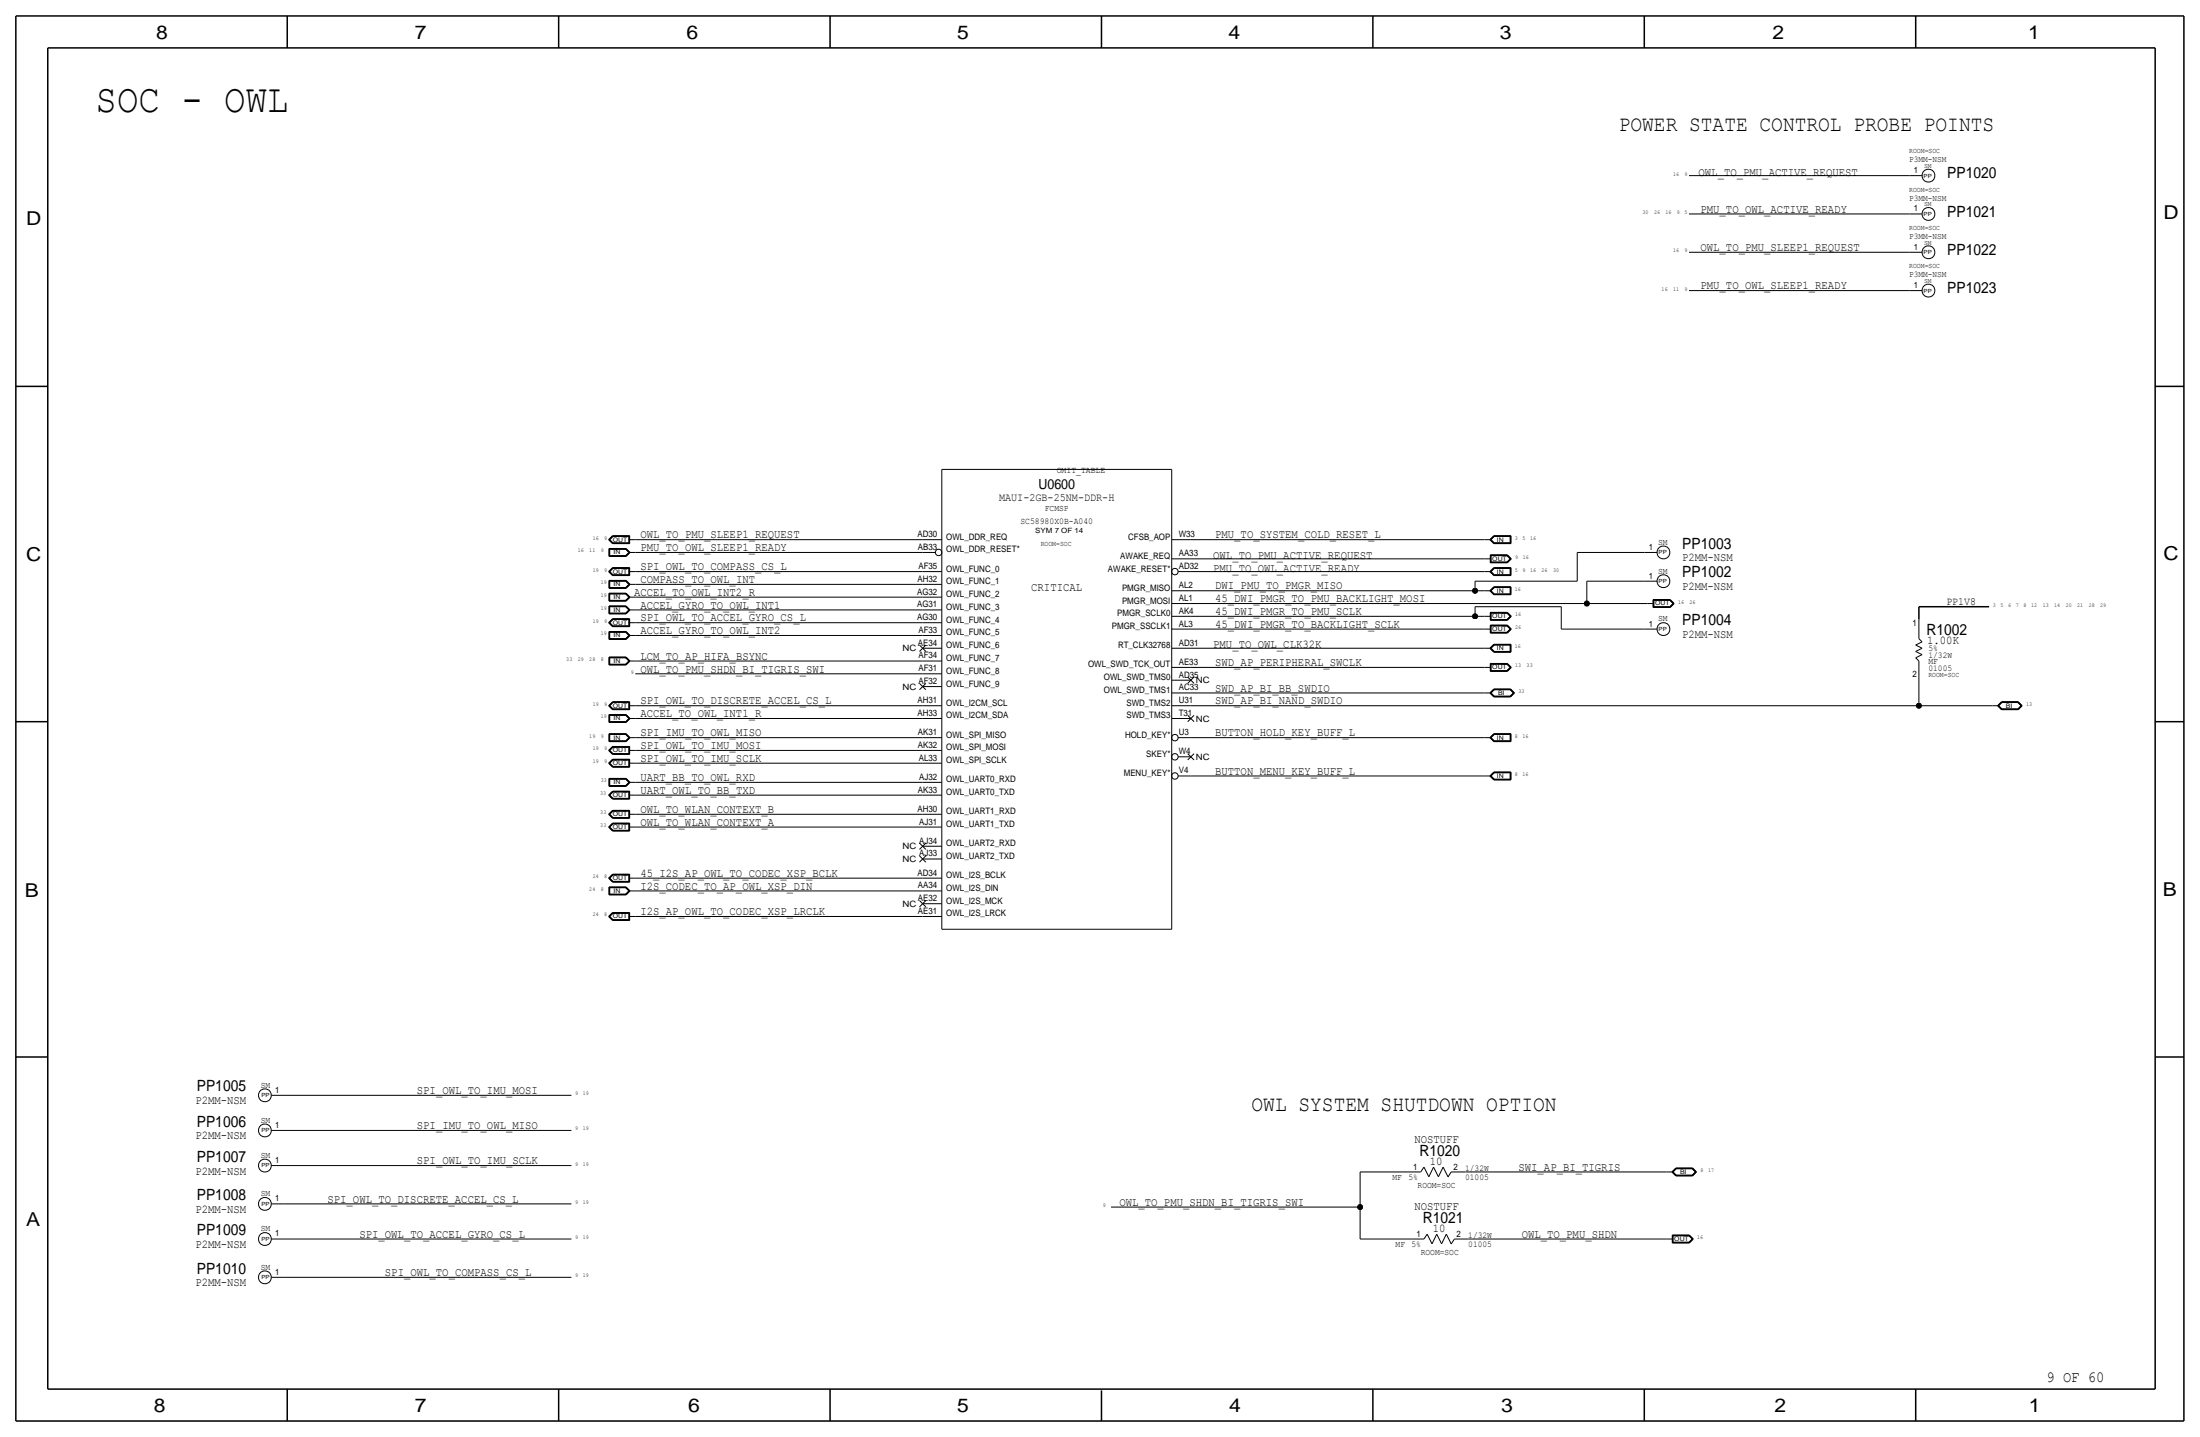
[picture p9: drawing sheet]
<svg xmlns="http://www.w3.org/2000/svg" width="875mm" height="572mm" viewBox="0 0 875 572" stroke-linecap="round" stroke-linejoin="round" font-family="sans-serif">
<g fill="none" stroke="#000" stroke-width=".4">
<path d="M671.8 69.9h87.6zM759.4 69.9h5.1zM671.8 85.1h87.6zM759.4 85.1h5.1zM671.8 100.3h87.6zM671.8 115.6h87.6zM759.4 100.3h5.1zM759.4 115.6h5.1zM374.6 186.7h91.4zM374.6 186.7v182.9zM466 186.7v182.9zM242.1 214.6l1.5-1.5z"/>
<path d="M242.1 214.6l1.5 1.6zM242.2 214.6l1.5-1.4zM242.2 218.1v3.2zM242.2 218.1h6.8zM242.2 214.6l1.5 1.5zM242.3 218.2v3zM242.3 218.2h6.7zM242.4 214.6l1.3-1.3zM242.4 214.6l1.3 1.4zM242.4 218.3h6.5zM242.4 218.3v2.8zM242.5 214.6l1.3-1.2z"/>
<path d="M242.5 218.4h6.4zM242.5 218.4v2.6zM242.5 214.6l1.3 1.3zM243.6 216.2h6.8zM243.6 213.1h6.8zM243.7 213.2h6.6zM243.7 216.1h6.6zM243.7 213.3h6.5zM243.7 216h6.5zM243.8 213.4h6.3zM243.8 215.9h6.3zM248.9 218.4l1.2 1.3z"/>
<path d="M248.9 218.3l1.4 1.4zM249 218.2l1.4 1.5zM249 218.1l1.6 1.6zM250.1 214.6h2.6zM250.1 219.7h2.6zM250.1 213.4v2.5zM250.2 213.3v2.7zM250.3 213.2v2.9zM250.4 213.1v3.1zM252.7 214.6h114.3zM252.7 219.7h114.3zM367 214.6h7.6z"/>
<path d="M367 219.7h5.1zM466 214.6h7.7zM473.7 214.6h116.8zM590.5 214.6h2.5zM592.6 214.6l1.6 1.6zM592.7 214.6l1.5-1.4zM592.7 214.6l1.5 1.5zM592.9 214.6l1.4-1.3zM592.9 214.6l1.4 1.4zM593 214.6l1.3 1.3zM593 214.6l1.3-1.2zM594.2 213.1h6.8z"/>
<path d="M594.2 213.1l-1.6 1.5zM594.2 216.2h6.8zM594.2 216.1h6.7zM594.2 213.2h6.7zM594.3 216h6.5zM594.3 213.3h6.5zM594.3 215.9h6.4zM594.3 213.4h6.4zM600.7 213.4v2.5zM600.8 213.3v2.7zM600.9 213.2v2.9zM601 213.1v3.1z"/>
<path d="M627.3 219.7h26.7zM627.3 219.7v11.4zM654 219.7h5.1zM242.1 227.3l1.5-1.5zM242.1 227.3l1.5 1.6zM242.2 230.8v3.2zM242.2 234h6.8zM242.2 227.3l1.5-1.4zM242.2 235.9v3.2zM242.2 239.1h6.8zM242.2 221.3h6.8zM242.2 230.8h6.8z"/>
<path d="M242.2 235.9h6.8zM242.2 227.3l1.5 1.5zM242.3 230.9v3zM242.3 233.9h6.7zM242.3 236v3zM242.3 239h6.7zM242.3 221.2h6.7zM242.3 230.9h6.7zM242.3 236h6.7zM242.4 227.3l1.3-1.3zM242.4 227.3l1.3 1.4zM242.4 231h6.5z"/>
<path d="M242.4 236.1h6.5zM242.4 231v2.8zM242.4 233.8h6.5zM242.4 236.1v2.8zM242.4 238.9h6.5zM242.4 221.1h6.5zM242.5 231.1h6.4zM242.5 231.1v2.6zM242.5 233.7h6.4zM242.5 227.3l1.3-1.2zM242.5 236.2h6.4zM242.5 236.2v2.6z"/>
<path d="M242.5 238.8h6.4zM242.5 221h6.4zM242.5 227.3l1.3 1.3zM243.6 228.9h6.8zM243.6 225.8h6.8zM243.7 225.9h6.6zM243.7 228.8h6.6zM243.7 226h6.5zM243.7 228.7h6.5zM243.8 226.1h6.3zM243.8 228.6h6.3zM248.9 233.7l1.2-1.3z"/>
<path d="M248.9 238.8l1.2-1.3zM248.9 221l1.2-1.3zM248.9 231.1l1.2 1.3zM248.9 236.2l1.2 1.3zM248.9 233.8l1.4-1.4zM248.9 238.9l1.4-1.4zM248.9 221.1l1.4-1.4zM248.9 231l1.4 1.4zM248.9 236.1l1.4 1.4zM249 230.9l1.4 1.5zM249 236l1.4 1.5zM249 233.9l1.4-1.5z"/>
<path d="M249 239l1.4-1.5zM249 221.2l1.4-1.5zM249 230.8l1.6 1.6zM249 235.9l1.6 1.6zM249 234l1.6-1.6zM249 239.1l1.6-1.6zM249 221.3l1.6-1.6zM250.1 232.4h2.6zM250.1 227.3h2.6zM250.1 237.5h2.6zM250.1 226.1v2.5zM250.2 226v2.7z"/>
<path d="M250.3 225.9v2.9zM250.4 225.8v3.1zM252.7 232.4h114.3zM252.7 227.3h114.3zM252.7 237.5h114.3zM367 227.3h7.6zM367 232.4h7.6zM367 237.5h7.6zM466 235h7.7zM466 222.3h7.7zM468.6 227.3h5.1zM473.7 227.3h116.8z"/>
<path d="M473.7 222.3h116.8zM473.7 235h113zM586.7 235h3.8zM586.7 231.1h40.6zM586.7 231.1v3.9zM590.5 222.3h2.5zM590.5 227.3h2.5zM590.5 235h2.5zM592.6 227.3l1.6 1.6zM592.6 234.9l1.6 1.6zM592.7 223.8h6.8zM592.7 220.7v3.1z"/>
<path d="M592.7 227.3l1.5-1.4zM592.7 235l1.5-1.5zM592.7 220.7h6.8zM592.7 227.3l1.5 1.5zM592.7 235l1.5 1.4zM592.8 220.8h6.7zM592.8 220.8v2.9zM592.8 223.7h6.7zM592.9 227.3l1.4-1.3zM592.9 235l1.4-1.4zM592.9 227.3l1.4 1.4zM592.9 235l1.4 1.3z"/>
<path d="M592.9 220.9h6.5zM592.9 220.9v2.7zM592.9 223.6h6.5zM593 227.3l1.3 1.3zM593 234.9l1.3 1.3zM593 221h6.4zM593 221v2.5zM593 223.5h6.4zM593 227.3l1.3-1.2zM593 235l1.3-1.3zM594.2 225.8h6.8zM594.2 233.4h6.8z"/>
<path d="M594.2 225.8l-1.6 1.5zM594.2 233.4l-1.6 1.6zM594.2 228.9h6.8zM594.2 236.5h6.8zM594.2 228.8h6.7zM594.2 236.4h6.7zM594.2 225.9h6.7zM594.2 233.5h6.7zM594.3 228.7h6.5zM594.3 236.3h6.5zM594.3 226h6.5zM594.3 233.6h6.5z"/>
<path d="M594.3 228.6h6.4zM594.3 236.2h6.4zM594.3 226.1h6.4zM594.3 233.7h6.4zM599.4 221l1.3 1.3zM599.4 223.5l1.3-1.3zM599.4 223.6l1.4-1.3zM599.4 220.9l1.4 1.4zM599.5 223.7l1.5-1.4zM599.5 220.8l1.5 1.5zM599.5 220.7l1.6 1.6zM600.7 226.1v2.5z"/>
<path d="M600.7 233.7v2.5zM600.8 226v2.7zM600.8 233.6v2.7zM600.9 225.9v2.9zM600.9 233.5v2.9zM601 225.8v3.1zM601 233.4v3.1zM601.1 222.2l-1.6 1.6zM631.1 231.1h22.9zM631.1 231.1v8.9zM654 231.1h5.1zM657.5 238.5v3.1z"/>
<path d="M657.5 238.5h6.8zM657.6 238.6h6.7zM657.6 238.6v2.9zM657.7 238.7h6.5zM657.7 238.7v2.7zM657.8 238.8h6.4zM657.8 238.8v2.5zM664.2 238.8l1.2 1.2zM664.2 238.7l1.4 1.3zM664.3 238.6l1.4 1.4zM664.3 238.5l1.6 1.5zM242.1 247.7l1.5-1.6z"/>
<path d="M242.1 247.6l1.5 1.6zM242.2 251.2v3.1zM242.2 254.3h6.8zM242.2 247.7l1.5-1.5zM242.2 241v3.1zM242.2 244.1h6.8zM242.2 251.2h6.8zM242.2 241h6.8zM242.2 247.7l1.5 1.4zM242.3 251.3v2.9zM242.3 254.2h6.7zM242.3 241.1v2.9z"/>
<path d="M242.3 244h6.7zM242.3 251.3h6.7zM242.3 241.1h6.7zM242.4 247.7l1.3-1.4zM242.4 247.7l1.3 1.3zM242.4 251.4h6.5zM242.4 241.2h6.5zM242.4 251.4v2.7zM242.4 254.1h6.5zM242.4 241.2v2.7zM242.4 243.9h6.5zM242.5 251.5h6.4z"/>
<path d="M242.5 251.5v2.5zM242.5 254h6.4zM242.5 247.7l1.3-1.3zM242.5 241.3h6.4zM242.5 241.3v2.5zM242.5 243.8h6.4zM242.5 247.6l1.3 1.3zM243.6 249.2h6.8zM243.6 246.1h6.8zM243.7 246.2h6.6zM243.7 249.1h6.6zM243.7 246.3h6.5z"/>
<path d="M243.7 249h6.5zM243.8 246.4h6.3zM243.8 248.9h6.3zM248.9 254l1.2-1.3zM248.9 243.8l1.2-1.2zM248.9 251.5l1.2 1.2zM248.9 241.3l1.2 1.3zM248.9 254.1l1.4-1.4zM248.9 243.9l1.4-1.3zM248.9 251.4l1.4 1.3zM248.9 241.2l1.4 1.4zM249 251.3l1.4 1.4z"/>
<path d="M249 241.1l1.4 1.5zM249 254.2l1.4-1.5zM249 244l1.4-1.4zM249 251.2l1.6 1.5zM249 241l1.6 1.6zM249 254.3l1.6-1.6zM249 244.1l1.6-1.5zM250.1 252.7h2.6zM250.1 247.7h2.6zM250.1 242.6h2.6zM250.1 246.4v2.5zM250.2 246.3v2.7z"/>
<path d="M250.3 246.2v2.9zM250.4 246.1v3.1zM252.7 252.7h114.3zM252.7 242.6h114.3zM252.7 247.7h114.3zM365.7 256.5l2.6 2.6zM367 257.8h7.6zM367 252.7h7.6zM367 247.7h7.6zM367 242.6h7.6zM368.3 256.5l-2.6 2.6zM466 257.8h7.7z"/>
<path d="M466 240h7.7zM466 250.2h7.7zM466 245.1h7.7zM473.7 250.2h116.8zM473.7 257.8h116.8zM473.7 245.1h113zM473.7 240h157.4zM586.7 245.1h3.8zM586.7 241.3h34.3zM586.7 241.3v3.8zM590.5 250.2h2.5zM590.5 245.1h2.5z"/>
<path d="M590.5 257.8h2.5zM592.6 257.8l1.6 1.6zM592.6 257.8l1.6-1.6zM592.7 251.8h6.8zM592.7 248.6v3.2zM592.7 246.7h6.8zM592.7 243.5v3.2zM592.7 257.8l1.5-1.5zM592.7 248.6h6.8zM592.7 243.5h6.8zM592.7 257.8l1.5 1.5zM592.8 248.7h6.7z"/>
<path d="M592.8 243.6h6.7zM592.8 248.7v3zM592.8 251.7h6.7zM592.8 243.6v3zM592.8 246.6h6.7zM592.9 257.8l1.4-1.4zM592.9 257.8l1.4 1.4zM592.9 248.8h6.5zM592.9 243.7h6.5zM592.9 248.8v2.8zM592.9 251.6h6.5zM592.9 243.7v2.8z"/>
<path d="M592.9 246.5h6.5zM593 257.8l1.3 1.3zM593 248.9h6.4zM593 248.9v2.6zM593 251.5h6.4zM593 243.8h6.4zM593 243.8v2.6zM593 246.4h6.4zM593 257.8l1.3-1.3zM594.2 256.2h6.8zM594.2 259.4h6.8zM594.2 259.3h6.7z"/>
<path d="M594.2 256.3h6.7zM594.3 259.2h6.5zM594.3 256.4h6.5zM594.3 259.1h6.4zM594.3 256.5h6.4zM599.4 248.9l1.3 1.3zM599.4 243.8l1.3 1.3zM599.4 251.5l1.3-1.3zM599.4 246.4l1.3-1.3zM599.4 246.5l1.4-1.4zM599.4 248.8l1.4 1.4zM599.4 243.7l1.4 1.4z"/>
<path d="M599.5 251.7l1.5-1.5zM599.5 246.6l1.5-1.5zM599.5 248.7l1.5 1.5zM599.5 243.6l1.5 1.5zM599.5 248.6l1.6 1.6zM599.5 243.5l1.6 1.6zM599.5 251.8l1.6-1.6zM599.5 246.7l1.6-1.6zM600.7 256.5v2.6zM600.8 256.4v2.8zM600.8 250.2l-1.4 1.4zM600.9 256.3v3z"/>
<path d="M601 256.2v3.2zM621 250.2h33zM621 241.3v8.9zM631.1 240h24.2zM654 250.2h5.1zM655.3 240h2.5zM657.5 241.6h6.8zM657.6 241.5h6.7zM657.7 241.4h6.5zM657.8 241.3h6.4zM664.2 241.3l1.2-1.3zM664.2 241.4l1.4-1.4z"/>
<path d="M664.3 241.5l1.4-1.5zM665.9 240l-1.6 1.6zM762 256.5l2.5-1.2zM762 259.1l2.5-1.3zM762 259.1l2.5 1.3zM762 256.5l2.5 1.3zM763.2 246.4v7.6zM763.2 254l1.3 1.3zM242.2 261.3v3.2zM242.2 264.5h6.8zM242.2 261.3h6.8zM242.3 261.4v3z"/>
<path d="M242.3 264.4h6.7zM242.3 261.4h6.7zM242.4 261.5h6.5zM242.4 261.5v2.8zM242.4 264.3h6.5zM242.5 261.6h6.4zM242.5 261.6v2.6zM242.5 264.2h6.4zM243.6 279.1h6.8zM243.7 279.2h6.6zM243.7 279.3l-1.3 1.4zM243.7 279.3h6.5z"/>
<path d="M243.8 279.4h6.3zM248.9 264.2l1.2-1.3zM248.9 261.6l1.2 1.3zM248.9 261.5l1.4 1.4zM249 261.4l1.4 1.5zM249 261.3l1.6 1.6zM249 264.5l1.6-1.6zM250.1 262.9h2.6zM250.1 279.4v2.5zM250.2 279.3v2.7zM250.3 262.9l-1.4 1.4zM250.3 279.2v2.9z"/>
<path d="M250.4 279.1v3.1zM250.4 262.9l-1.4 1.5zM252.7 268h114.3zM252.7 262.9h114.3zM365.7 271.8l2.6 2.5zM367 262.9h7.6zM367 268h7.6zM367 273.1h7.6zM368.3 271.8l-2.6 2.5zM466 265.4h7.7zM466 270.5h7.7zM466 275.6h7.7z"/>
<path d="M472.4 269.2l2.5 2.6zM473.7 275.6h116.8zM473.7 265.4h116.8zM474.9 269.2l-2.5 2.6zM590.5 265.4h2.5zM590.5 275.6h2.5zM592.6 275.6l1.6 1.6zM592.7 267h6.8zM592.7 263.9v3.1zM592.7 275.6l1.5-1.5zM592.7 263.9h6.8zM592.7 275.6l1.5 1.5z"/>
<path d="M592.8 264h6.7zM592.8 264v2.9zM592.8 266.9h6.7zM592.9 275.6l1.4 1.4zM592.9 264.1h6.5zM592.9 264.1v2.7zM592.9 266.8h6.5zM593 275.6l1.3 1.3zM593 264.2h6.4zM593 264.2v2.5zM593 266.7h6.4zM593 275.6l1.3-1.3z"/>
<path d="M594.2 277.2h6.6zM594.2 274l-1.6 1.6zM594.2 274h6.6zM594.2 274.1h6.6zM594.2 277.1h6.6zM594.3 274.2l-1.4 1.4zM594.3 277h6.4zM594.3 274.2h6.4zM594.3 274.3h6.4zM594.3 276.9h6.4zM599.4 264.2l1.3 1.2zM599.4 266.7l1.3-1.3z"/>
<path d="M599.4 264.1l1.4 1.3zM599.5 266.9l1.5-1.5zM599.5 264l1.5 1.4zM599.5 263.9l1.6 1.5zM600.7 274.3l1.2 1.3zM600.7 276.9l1.2-1.3zM600.7 274.2l1.4 1.4zM600.8 277.1l1.4-1.5zM600.8 274.1l1.4 1.5zM600.8 274l1.6 1.6zM600.8 265.4l-1.4 1.4zM600.8 277.2l1.6-1.6z"/>
<path d="M601.1 265.4l-1.6 1.6zM602.1 275.6l-1.4 1.4zM762 261.6l2.5-1.2zM762 261.6l1.2 1.3zM763.2 269.2v11.5zM763.2 262.9v6.3zM796.1 279.1h6.6zM796.1 279.2h6.6zM796.2 279.3h6.4zM796.2 279.4h6.4zM802.6 279.4l1.3 1.3zM802.6 279.3l1.4 1.4z"/>
<path d="M802.7 279.2l1.5 1.5zM802.7 279.1l1.6 1.6zM242.1 298.5l1.5-1.6zM242.1 280.7l1.5-1.6zM242.1 298.4l1.5 1.6zM242.1 280.7l1.5 1.5zM242.2 291.8v3.1zM242.2 294.9h6.8zM242.2 284.2v3.1zM242.2 287.3h6.8zM242.2 280.7l1.5-1.5zM242.2 291.8h6.8z"/>
<path d="M242.2 284.2h6.8zM242.2 298.5l1.5 1.4zM242.2 280.7l1.5 1.4zM242.3 291.9v2.9zM242.3 294.8h6.7zM242.3 284.3v2.9zM242.3 287.2h6.7zM242.3 291.9h6.7zM242.3 284.3h6.7zM242.4 298.5l1.3-1.4zM242.4 298.5l1.3 1.3zM242.4 280.7l1.3 1.3z"/>
<path d="M242.4 292h6.5zM242.4 284.4h6.5zM242.4 292v2.7zM242.4 294.7h6.5zM242.4 284.4v2.7zM242.4 287.1h6.5zM242.5 298.5l1.3-1.3zM242.5 292.1h6.4zM242.5 292.1v2.5zM242.5 294.6h6.4zM242.5 284.5h6.4zM242.5 284.5v2.5z"/>
<path d="M242.5 287h6.4zM242.5 280.7l1.3-1.3zM242.5 298.4l1.3 1.3zM242.5 280.7l1.3 1.2zM243.6 282.2h6.8zM243.6 296.9h6.8zM243.7 297l-1.5 1.5zM243.7 297h6.6zM243.7 299.9h6.6zM243.7 282.1h6.6zM243.7 297.1h6.5zM243.7 299.8h6.5z"/>
<path d="M243.7 282h6.5zM243.8 297.2h6.3zM243.8 299.7h6.3zM243.8 281.9h6.3zM248.9 294.6l1.2-1.2zM248.9 287l1.2-1.3zM248.9 292.1l1.2 1.3zM248.9 284.5l1.2 1.3zM248.9 294.7l1.4-1.3zM248.9 287.1l1.4-1.3zM248.9 292l1.4 1.4zM248.9 284.4l1.4 1.4z"/>
<path d="M249 291.9l1.4 1.5zM249 284.3l1.4 1.5zM249 294.8l1.4-1.4zM249 287.2l1.4-1.4zM249 291.8l1.6 1.6zM249 284.2l1.6 1.6zM249 294.9l1.6-1.5zM249 287.3l1.6-1.6zM250.1 298.5h2.6zM250.1 293.4h2.6zM250.1 285.8h2.6zM250.1 280.7h2.6z"/>
<path d="M250.1 297.2v2.5zM250.2 297.1v2.7zM250.3 297v2.9zM250.4 296.9v3.1zM252.7 293.4h114.3zM252.7 298.5h114.3zM252.7 285.8h114.3zM252.7 280.7h114.3zM367 280.7h7.6zM367 285.8h7.6zM367 293.4h7.6zM367 298.5h7.6z"/>
<path d="M466 285.8h7.7zM466 280.7h7.7zM468.6 293.4h5.1zM472.4 299.7l2.5 2.6zM472.4 284.5l2.5 2.5zM473.7 293.4h116.8zM473.7 280.7h289.5zM474.9 299.7l-2.5 2.6zM474.9 284.5l-2.5 2.5zM590.5 293.4h2.5zM592.6 293.4l1.6 1.5zM592.7 293.4l1.5-1.5z"/>
<path d="M592.7 293.4l1.5 1.4zM592.9 293.4l1.4 1.3zM593 293.4l1.3 1.2zM593 293.4l1.3-1.3zM594.2 291.8h6.8zM594.2 291.8l-1.6 1.6zM594.2 294.9h6.8zM594.2 294.8h6.7zM594.2 291.9h6.7zM594.3 294.7h6.5zM594.3 292l-1.4 1.4zM594.3 292h6.5z"/>
<path d="M594.3 294.6h6.4zM594.3 292.1h6.4zM600.7 292.1v2.5zM600.8 292v2.7zM600.9 291.9v2.9zM601 291.8v3.1zM763.2 280.7h29.2zM792.4 280.7h2.6zM794.5 280.7l1.6 1.5zM794.5 280.7l1.6-1.6zM794.7 280.7l1.4-1.5zM794.7 280.7l1.4 1.4z"/>
<path d="M794.8 280.7l1.4-1.4zM794.8 280.7l1.4 1.3zM795 280.7l1.2-1.3zM795 280.7l1.2 1.2zM796.1 282.2h6.6zM796.1 282.1h6.6zM796.2 282h6.4zM796.2 281.9h6.4zM802.6 281.9l1.3-1.2zM802.6 282l1.4-1.3zM802.7 282.1l1.5-1.4zM804.3 280.7l-1.6 1.5z"/>
<path d="M242.1 316.2l1.5-1.5zM242.1 303.5l1.5-1.5zM242.1 316.2l1.5 1.6zM242.1 303.5l1.5 1.6zM242.2 316.2l1.5-1.4zM242.2 309.6v3.1zM242.2 312.7h6.8zM242.2 303.5l1.5-1.4zM242.2 309.6h6.8zM242.2 316.2l1.5 1.5zM242.2 303.5l1.5 1.5zM242.3 309.7v2.9z"/>
<path d="M242.3 312.6h6.7zM242.3 309.7h6.7zM242.4 316.2l1.3-1.3zM242.4 303.5l1.3-1.3zM242.4 316.2l1.3 1.4zM242.4 303.5l1.3 1.4zM242.4 309.8h6.5zM242.4 309.8v2.7zM242.4 312.5h6.5zM242.5 316.2l1.3-1.2zM242.5 309.9h6.4zM242.5 309.9v2.5z"/>
<path d="M242.5 312.4h6.4zM242.5 303.5l1.3-1.2zM242.5 316.2l1.3 1.3zM242.5 303.5l1.3 1.3zM243.6 317.8h6.8zM243.6 305.1h6.8zM243.6 300h6.8zM243.6 314.7h6.8zM243.6 302h6.8zM243.7 314.8h6.6zM243.7 302.1h6.6zM243.7 317.7h6.6z"/>
<path d="M243.7 305h6.6zM243.7 314.9h6.5zM243.7 302.2h6.5zM243.7 317.6h6.5zM243.7 304.9h6.5zM243.8 315h6.3zM243.8 317.5h6.3zM243.8 302.3h6.3zM243.8 304.8h6.3zM248.9 312.4l1.2-1.3zM248.9 309.9l1.2 1.3zM248.9 312.5l1.4-1.3z"/>
<path d="M248.9 309.8l1.4 1.4zM249 309.7l1.4 1.5zM249 312.6l1.4-1.4zM249 309.6l1.6 1.6zM249 312.7l1.6-1.6zM250.1 316.2h2.6zM250.1 311.2h2.6zM250.1 303.5h2.6zM250.1 315v2.5zM250.1 302.3v2.5zM250.2 314.9v2.7zM250.2 302.2v2.7z"/>
<path d="M250.3 314.8v2.9zM250.3 302.1v2.9zM250.4 314.7v3.1zM250.4 302v3.1zM252.7 303.5h114.3zM252.7 316.2h114.3zM252.7 311.2h114.3zM367 303.5h7.6zM367 311.2h7.6zM367 316.2h7.6zM468.6 308.6h5.1zM468.6 301h5.1z"/>
<path d="M473.7 308.6h116.8zM590.5 308.6h2.5zM592.6 308.6l1.6 1.6zM592.6 308.6l1.6-1.6zM592.7 308.6l1.5-1.5zM592.7 308.6l1.5 1.5zM592.9 308.6l1.4-1.4zM592.9 308.6l1.4 1.4zM593 308.6l1.3 1.3zM593 308.6l1.3-1.3zM594.2 307h6.8zM594.2 310.2h6.8z"/>
<path d="M594.2 310.1h6.7zM594.2 307.1h6.7zM594.3 310h6.5zM594.3 307.2h6.5zM594.3 309.9h6.4zM594.3 307.3h6.4zM600.7 307.3v2.6zM600.8 307.2v2.8zM600.9 307.1v3zM601 307v3.2zM242.1 323.9l1.5-1.6zM242.1 328.9l1.5-1.5z"/>
<path d="M242.1 323.8l1.5 1.6zM242.1 328.9l1.5 1.6zM242.2 323.9l1.5-1.5zM242.2 328.9l1.5-1.4zM242.2 323.9l1.5 1.4zM242.2 328.9l1.5 1.5zM242.4 323.9l1.3-1.4zM242.4 323.9l1.3 1.3zM242.4 328.9l1.3 1.4zM242.5 323.9l1.3-1.3zM242.5 328.9l1.3-1.2zM242.5 323.8l1.3 1.3z"/>
<path d="M242.5 328.9l1.3 1.3zM243.6 325.4h6.8zM243.6 330.5h6.8zM243.6 322.3h6.8zM243.6 327.4h6.8zM243.7 322.4h6.6zM243.7 327.5h6.6zM243.7 325.3h6.6zM243.7 330.4h6.6zM243.7 327.6l-1.3 1.3zM243.7 322.5h6.5zM243.7 327.6h6.5z"/>
<path d="M243.7 325.2h6.5zM243.7 330.3h6.5zM243.8 322.6h6.3zM243.8 325.1h6.3zM243.8 327.7h6.3zM243.8 330.2h6.3zM250.1 323.9h2.6zM250.1 328.9h2.6zM250.1 322.6v2.5zM250.1 327.7v2.5zM250.2 322.5v2.7zM250.2 327.6v2.7z"/>
<path d="M250.3 322.4v2.9zM250.3 327.5v2.9zM250.4 322.3v3.1zM250.4 327.4v3.1zM252.7 323.9h114.3zM252.7 328.9h114.3zM365.7 335.3l2.6 2.5zM367 323.9h7.6zM367 328.9h7.6zM367 336.6h7.6zM368.3 335.3l-2.6 2.5zM242.1 349.2l1.5-1.5z"/>
<path d="M242.1 349.2l1.5 1.6zM242.2 352.8v3.1zM242.2 355.9h6.8zM242.2 352.8h6.8zM242.2 349.3l1.5 1.4zM242.3 352.9v2.9zM242.3 355.8h6.7zM242.3 352.9h6.7zM242.4 349.2l1.3-1.3zM242.4 349.3l1.3 1.3zM242.4 353h6.5zM242.4 353v2.7z"/>
<path d="M242.4 355.7h6.5zM242.5 353.1h6.4zM242.5 353.1v2.5zM242.5 355.6h6.4zM242.5 349.2l1.3-1.2zM242.5 349.2l1.3 1.3zM243.6 350.8h6.8zM243.6 347.7h6.8zM243.7 347.8l-1.5 1.4zM243.7 347.8h6.6zM243.7 350.7h6.6zM243.7 347.9h6.5z"/>
<path d="M243.7 350.6h6.5zM243.8 348h6.3zM243.8 350.5h6.3zM248.9 355.6l1.2-1.3zM248.9 353.1l1.2 1.2zM248.9 355.7l1.4-1.4zM248.9 353l1.4 1.3zM249 352.9l1.4 1.4zM249 355.8l1.4-1.5zM249 352.8l1.6 1.5zM249 355.9l1.6-1.6zM250.1 354.3h2.6z"/>
<path d="M250.1 349.2h2.6zM250.1 348v2.5zM250.2 347.9v2.7zM250.3 347.8v2.9zM250.4 347.7v3.1zM252.7 354.3h114.3zM252.7 349.2h114.3zM365.7 358.1l2.6 2.6zM365.7 340.4l2.6 2.5zM367 349.2h7.6zM367 354.3h7.6zM367 359.4h7.6z"/>
<path d="M367 341.6h7.6zM368.3 358.1l-2.6 2.6zM368.3 340.4l-2.6 2.5zM242.1 364.5l1.5-1.6zM242.1 364.5l1.5 1.6zM242.2 364.5l1.5-1.5zM242.2 364.5l1.5 1.5zM242.4 364.5l1.3-1.4zM242.4 364.5l1.3 1.4zM242.5 364.5l1.3-1.3zM242.5 364.5l1.3 1.3zM243.6 366.1h6.8z"/>
<path d="M243.6 362.9h6.8zM243.7 363h6.6zM243.7 366h6.6zM243.7 363.1h6.5zM243.7 365.9h6.5zM243.8 363.2h6.3zM243.8 365.8h6.3zM250.1 364.5h2.6zM250.1 363.2v2.6zM250.2 363.1v2.8zM250.3 363v3zM250.4 362.9v3.2z"/>
<path d="M252.7 364.5h114.3zM367 364.5h7.6zM374.6 369.6h91.4zM107.9 435.6h5.1zM113 435.6h114.3zM107.9 449.6h5.1zM113 449.6h114.3zM107.9 478.8h5.1zM107.9 463.6h5.1zM113 478.8h114.3zM113 463.6h114.3zM541 466.1h19z"/>
<path d="M541 466.1v14zM560 466.1h5.1zM566.4 464.2l1.9 3.8zM566.4 464.2l-1.3 1.9zM570.2 464.2l-1.9 3.8zM570.2 464.2l1.9 3.8zM574 464.2l-1.9 3.8zM574 464.2l1.9 3.8zM577.2 466.1h5.7zM577.2 466.1l-1.3 2zM582.9 466.1h80zM662.9 466.1h2.5z"/>
<path d="M665 466.1l1.5 1.6zM665 466.1l1.5-1.6zM665.1 466.1l1.5-1.5zM665.1 466.1l1.5 1.5zM665.3 466.1l1.3-1.4zM665.3 466.1l1.3 1.4zM665.4 466.1l1.3 1.3zM665.4 466.1l1.3-1.3zM666.5 467.7h6.7zM666.5 464.5h6.7zM666.6 464.6h6.5zM666.6 467.6h6.6z"/>
<path d="M666.6 467.5h6.5zM666.6 464.7h6.5zM666.7 467.4h6.4zM666.7 464.8h6.4zM673.1 464.8l1.2 1.3zM673.1 467.4l1.2-1.3zM673.1 467.5l1.4-1.4zM673.1 464.7l1.4 1.4zM673.1 467.6l1.5-1.5zM673.2 464.6l1.4 1.5zM673.2 464.5l1.6 1.6zM673.2 467.7l1.6-1.6z"/>
<path d="M107.9 492.8h5.1zM113 492.8h114.3zM441.9 480.1h99.1zM541 480.1v12.7zM541 492.8h20.3zM561.3 492.8h5.1zM567.6 490.8l-1.2 2zM567.6 490.8l2 3.9zM571.4 490.8l-1.8 3.9zM571.5 490.8l1.9 3.9zM575.3 490.8l-1.9 3.9zM575.3 490.8l1.9 3.9z"/>
<path d="M578.5 492.8h5.6zM578.5 492.8l-1.3 2zM584.2 492.8h78.7zM662.9 492.8h2.5zM665.1 494.3h6.8zM665.1 491.2v3.1zM665.1 491.2h6.8zM665.2 491.3h6.7zM665.2 491.3v2.9zM665.2 494.2h6.7zM665.3 491.4h6.5zM665.3 491.4v2.7z"/>
<path d="M665.3 494.1h6.5zM665.4 491.5h6.4zM665.4 491.5v2.5zM665.4 494h6.4zM671.8 491.5l1.3 1.3zM671.8 494l1.3-1.2zM671.8 494.1l1.4-1.3zM671.8 491.4l1.4 1.4zM671.9 494.2l1.5-1.4zM671.9 491.3l1.5 1.5zM671.9 491.2l1.6 1.6zM671.9 494.3l1.6-1.5z"/>
<path d="M107.9 508h5.1zM113 508h114.3z"/>
<circle cx="767" cy="69.9" r="2.56"/>
<circle cx="767" cy="85.1" r="2.56"/>
<circle cx="767" cy="100.4" r="2.56"/>
<circle cx="767" cy="115.6" r="2.56"/>
<circle cx="373.3" cy="219.7" r="1.28"/>
<circle cx="661.6" cy="219.7" r="2.56"/>
<circle cx="467.3" cy="227.3" r="1.28"/>
<circle cx="661.6" cy="231.2" r="2.56"/>
<circle cx="661.6" cy="250.2" r="2.56"/>
<circle cx="467.3" cy="293.4" r="1.28"/>
<circle cx="467.3" cy="301" r="1.28"/>
<circle cx="467.3" cy="308.6" r="1.28"/>
<circle cx="105.3" cy="435.6" r="2.56"/>
<circle cx="105.3" cy="449.6" r="2.56"/>
<circle cx="105.3" cy="463.6" r="2.56"/>
<circle cx="105.3" cy="478.8" r="2.56"/>
<circle cx="105.3" cy="492.8" r="2.56"/>
<circle cx="105.3" cy="508" r="2.56"/>
</g>
<g fill="none" stroke="#000" stroke-width=".6" stroke-linecap="butt">
<path d="M6.3 6.4v558.7zM6.3 6.4h862.3zM19 19.1v533.4zM19 19.1h838.2zM114.2 6.4v12.7zM222.2 6.4v12.7zM330.1 6.4v12.7zM438.1 6.4v12.7zM546.1 6.4v12.7zM654 6.4v12.7zM762 6.4v12.7zM857.2 19.1v533.4z"/>
<path d="M868.6 6.4v558.7zM6.3 153.7h12.7zM857.2 153.7h11.4zM763.2 241.3h28zM763.2 241.3v5.1zM6.3 287h12.7zM857.2 287h11.4zM6.3 420.4h12.7zM857.2 420.4h11.4zM19 552.5h838.2zM114.2 552.4v12.7zM222.2 552.5v12.7z"/>
<path d="M330.1 552.5v12.7zM438.1 553v12.1zM546.1 552.5v12.7zM654 552.5v12.7zM762 552.5v12.7zM6.3 565.1h862.3z"/>
</g>
<g fill="#000" stroke="#000" stroke-width=".4">
<circle cx="586.7" cy="234.9" r="1.02"/>
<circle cx="586.7" cy="245.1" r="1.02"/>
<circle cx="631.1" cy="240" r="1.02"/>
<circle cx="763.2" cy="280.7" r="1.02"/>
<circle cx="541" cy="480.1" r="1.02"/>
</g>
<text font-size="15.9" x="38" y="44.5">SOC - OWL</text>
<g font-size="8.7">
<text x="643.8" y="52.1">POWER STATE CONTROL PROBE POINTS</text>
<text x="497.8" y="442">OWL SYSTEM SHUTDOWN OPTION</text>
</g>
<g font-size="7.6">
<text x="62.2" y="15.5">8</text>
<text x="165" y="15.5">7</text>
<text x="273" y="15.5">6</text>
<text x="380.7" y="15.5">5</text>
<text x="488.6" y="15.5">4</text>
<text x="596.6" y="15.5">3</text>
<text x="705.1" y="15.5">2</text>
<text x="806.7" y="15.5">1</text>
<text x="10.4" y="89.4">D</text>
<text x="860.5" y="87.1">D</text>
<text x="10.4" y="223.3">C</text>
<text x="860.5" y="222.8">C</text>
<text x="9.8" y="356.6">B</text>
<text x="860.2" y="356.4">B</text>
<text x="10.4" y="487.4">A</text>
<text x="61.2" y="561.6">8</text>
<text x="165" y="561.6">7</text>
<text x="273.8" y="561.6">6</text>
<text x="380.7" y="561.6">5</text>
<text x="488.9" y="561.6">4</text>
<text x="597.1" y="561.6">3</text>
<text x="705.8" y="561.6">2</text>
<text x="806.9" y="561.6">1</text>
</g>
<g font-size="6.2">
<text x="774.5" y="70.9">PP1020</text>
<text x="774.5" y="86.1">PP1021</text>
<text x="774.5" y="101.3">PP1022</text>
<text x="774.5" y="116.6">PP1023</text>
<text x="669.1" y="218.2">PP1003</text>
<text x="669.1" y="229.6">PP1002</text>
<text x="669.1" y="248.7">PP1004</text>
<text x="766.3" y="252.5">R1002</text>
<text x="78.3" y="434.1">PP1005</text>
<text x="78.3" y="448.1">PP1006</text>
<text x="564.6" y="459.7">R1020</text>
<text x="78.3" y="462">PP1007</text>
<text x="78.3" y="477.3">PP1008</text>
<text x="78.3" y="491.2">PP1009</text>
<text x="565.9" y="486.4">R1021</text>
<text x="78.3" y="506.5">PP1010</text>
<text x="814" y="549.7">9 OF 60</text>
</g>
<text font-size="5.6" x="413" y="194.3">U0600</text>
<g font-size="4.7">
<text x="675.6" y="69.9">OWL_TO_PMU_ACTIVE_REQUEST</text>
<text x="676.4" y="84.6">PMU_TO_OWL_ACTIVE_READY</text>
<text x="676.4" y="99.8">OWL_TO_PMU_SLEEP1_REQUEST</text>
<text x="676.4" y="115.1">PMU_TO_OWL_SLEEP1_READY</text>
<text x="254.7" y="214.1">OWL_TO_PMU_SLEEP1_REQUEST</text>
<text x="483.3" y="214.1">PMU_TO_SYSTEM_COLD_RESET_L</text>
<text x="254.7" y="219.2">PMU_TO_OWL_SLEEP1_READY</text>
<text x="254.7" y="226.8">SPI_OWL_TO_COMPASS_CS_L</text>
<text x="482.5" y="222.3">OWL_TO_PMU_ACTIVE_REQUEST</text>
<text x="482.5" y="227.3">PMU_TO_OWL_ACTIVE_READY</text>
<text x="669" y="223.3">P2MM-NSM</text>
<text x="254.7" y="231.9">COMPASS_TO_OWL_INT</text>
<text x="252.2" y="237">ACCEL_TO_OWL_INT2_R</text>
<text x="410.2" y="234.9">CRITICAL</text>
<text x="483.3" y="239.5">45_DWI_PMGR_TO_PMU_BACKLIGHT_MOSI</text>
<text x="483.3" y="234.4">DWI_PMU_TO_PMGR_MISO</text>
<text x="669" y="234.7">P2MM-NSM</text>
<text x="254.7" y="242.1">ACCEL_GYRO_TO_OWL_INT1</text>
<text x="483.3" y="244.6">45_DWI_PMGR_TO_PMU_SCLK</text>
<text x="254.7" y="247.1">SPI_OWL_TO_ACCEL_GYRO_CS_L</text>
<text x="483.3" y="249.7">45_DWI_PMGR_TO_BACKLIGHT_SCLK</text>
<text x="254.7" y="252.2">ACCEL_GYRO_TO_OWL_INT2</text>
<text x="482.5" y="257.8">PMU_TO_OWL_CLK32K</text>
<text x="669" y="253.7">P2MM-NSM</text>
<text x="766.5" y="256.3">1.00K</text>
<text x="254.7" y="262.4">LCM_TO_AP_HIFA_BSYNC</text>
<text x="254.7" y="267.5">OWL_TO_PMU_SHDN_BI_TIGRIS_SWI</text>
<text x="483.3" y="264.9">SWD_AP_PERIPHERAL_SWCLK</text>
<text x="483.3" y="275.1">SWD_AP_BI_BB_SWDIO</text>
<text x="254.7" y="280.2">SPI_OWL_TO_DISCRETE_ACCEL_CS_L</text>
<text x="483.3" y="280.2">SWD_AP_BI_NAND_SWDIO</text>
<text x="254.7" y="285.2">ACCEL_TO_OWL_INT1_R</text>
<text x="254.7" y="292.9">SPI_IMU_TO_OWL_MISO</text>
<text x="483.3" y="292.9">BUTTON_HOLD_KEY_BUFF_L</text>
<text x="254.7" y="297.9">SPI_OWL_TO_IMU_MOSI</text>
<text x="254.7" y="303">SPI_OWL_TO_IMU_SCLK</text>
<text x="254.7" y="310.6">UART_BB_TO_OWL_RXD</text>
<text x="483.3" y="308.1">BUTTON_MENU_KEY_BUFF_L</text>
<text x="254.7" y="315.7">UART_OWL_TO_BB_TXD</text>
<text x="254.7" y="323.3">OWL_TO_WLAN_CONTEXT_B</text>
<text x="254.7" y="328.4">OWL_TO_WLAN_CONTEXT_A</text>
<text x="254.7" y="348.7">45_I2S_AP_OWL_TO_CODEC_XSP_BCLK</text>
<text x="254.7" y="353.8">I2S_CODEC_TO_AP_OWL_XSP_DIN</text>
<text x="254.7" y="364">I2S_AP_OWL_TO_CODEC_XSP_LRCLK</text>
<text x="165.8" y="435.1">SPI_OWL_TO_IMU_MOSI</text>
<text x="77.7" y="439.2">P2MM-NSM</text>
<text x="165.8" y="449.1">SPI_IMU_TO_OWL_MISO</text>
<text x="77.7" y="453.1">P2MM-NSM</text>
<text x="562.6" y="454.7">NOSTUFF</text>
<text x="77.7" y="467.1">P2MM-NSM</text>
<text x="165.8" y="463">SPI_OWL_TO_IMU_SCLK</text>
<text x="568.7" y="463.3">10</text>
<text x="604" y="465.6">SWI_AP_BI_TIGRIS</text>
<text x="130.3" y="478.3">SPI_OWL_TO_DISCRETE_ACCEL_CS_L</text>
<text x="445.2" y="479.6">OWL_TO_PMU_SHDN_BI_TIGRIS_SWI</text>
<text x="77.7" y="482.3">P2MM-NSM</text>
<text x="562.6" y="481.3">NOSTUFF</text>
<text x="569.9" y="490">10</text>
<text x="77.7" y="496.3">P2MM-NSM</text>
<text x="143" y="492.3">SPI_OWL_TO_ACCEL_GYRO_CS_L</text>
<text x="605.2" y="492.3">OWL_TO_PMU_SHDN</text>
<text x="153.1" y="507.5">SPI_OWL_TO_COMPASS_CS_L</text>
<text x="77.7" y="511.6">P2MM-NSM</text>
</g>
<text font-size="4.5" x="397.4" y="199.4">MAUI-2GB-25NM-DDR-H</text>
<text font-size="4.4" x="774.1" y="240.8">PP1V8</text>
<g font-size="3.6">
<text x="420.3" y="188">OMIT_TABLE</text>
<text x="405.8" y="208.3">SC58980X0B-A040</text>
</g>
<g font-size="3.5">
<text x="759.4" y="64.5">P3MM-NSM</text>
<text x="761.3" y="68.8">1</text>
<text x="759.4" y="79.8">P3MM-NSM</text>
<text x="761.3" y="84.1">1</text>
<text x="759.4" y="95">P3MM-NSM</text>
<text x="761.3" y="99.3">1</text>
<text x="759.4" y="110.2">P3MM-NSM</text>
<text x="761.3" y="114.6">1</text>
<text x="415.6" y="203.2">FCMSP</text>
<text x="364.9" y="213.6">AD30</text>
<text x="376.4" y="214.6">OWL_DDR_REQ</text>
<text x="448.7" y="214.6">CFSB_AOP</text>
<text x="468.8" y="213.6">W33</text>
<text x="365.1" y="218.7">AB33</text>
<text x="376.4" y="219.7">OWL_DDR_RESET*</text>
<text x="468.8" y="221.2">AA33</text>
<text x="655.8" y="218.7">1</text>
<text x="659.5" y="216.7">SM</text>
<text x="365.3" y="226.3">AF35</text>
<text x="376.4" y="227.3">OWL_FUNC_0</text>
<text x="440.7" y="227.3">AWAKE_RESET*</text>
<text x="445.6" y="222.2">AWAKE_REQ</text>
<text x="468.8" y="226.3">AD32</text>
<text x="364.9" y="231.4">AH32</text>
<text x="376.4" y="232.4">OWL_FUNC_1</text>
<text x="468.8" y="234">AL2</text>
<text x="655.8" y="230.1">1</text>
<text x="659.5" y="228.1">SM</text>
<text x="364.8" y="236.5">AG32</text>
<text x="376.4" y="237.5">OWL_FUNC_2</text>
<text x="446.3" y="234.9">PMGR_MISO</text>
<text x="468.8" y="239">AL1</text>
<text x="364.8" y="241.6">AG31</text>
<text x="376.4" y="242.6">OWL_FUNC_3</text>
<text x="444.3" y="245.1">PMGR_SCLK0</text>
<text x="446.3" y="240">PMGR_MOSI</text>
<text x="468.8" y="244.1">AK4</text>
<text x="364.8" y="246.6">AG30</text>
<text x="365.3" y="251.7">AF33</text>
<text x="376.4" y="247.6">OWL_FUNC_4</text>
<text x="442.2" y="250.2">PMGR_SSCLK1</text>
<text x="468.8" y="249.2">AL3</text>
<text x="655.8" y="249.2">1</text>
<text x="659.5" y="247.1">SM</text>
<text x="760.7" y="248.9">1</text>
<text x="365.1" y="256.8">AE34</text>
<text x="376.4" y="252.7">OWL_FUNC_5</text>
<text x="376.4" y="257.8">OWL_FUNC_6</text>
<text x="444.7" y="257.8">RT_CLK32768</text>
<text x="468.8" y="256.8">AD31</text>
<text x="358.9" y="259.1">NC</text>
<text x="365.3" y="261.9">AF34</text>
<text x="376.4" y="262.9">OWL_FUNC_7</text>
<text x="767" y="259.1">5%</text>
<text x="767" y="261.6">1/32W</text>
<text x="365.3" y="267">AF31</text>
<text x="376.4" y="268">OWL_FUNC_8</text>
<text x="432.8" y="265.4">OWL_SWD_TCK_OUT</text>
<text x="468.8" y="264.4">AE33</text>
<text x="468.8" y="269.5">AD35</text>
<text x="760.7" y="269.2">2</text>
<text x="767" y="264.2">MF</text>
<text x="767" y="266.7">01005</text>
<text x="358.9" y="274.3">NC</text>
<text x="365.3" y="272">AF32</text>
<text x="376.4" y="273">OWL_FUNC_9</text>
<text x="439.1" y="275.6">OWL_SWD_TMS1</text>
<text x="439.1" y="270.5">OWL_SWD_TMS0</text>
<text x="468.8" y="274.6">AC33</text>
<text x="475.7" y="271.8">NC</text>
<text x="364.9" y="279.7">AH31</text>
<text x="376.4" y="280.7">OWL_I2CM_SCL</text>
<text x="448" y="280.7">SWD_TMS2</text>
<text x="468.8" y="279.7">U31</text>
<text x="364.9" y="284.7">AH33</text>
<text x="376.4" y="285.7">OWL_I2CM_SDA</text>
<text x="448" y="285.7">SWD_TMS3</text>
<text x="468.8" y="284.8">T31</text>
<text x="475.7" y="287">NC</text>
<text x="365.1" y="292.4">AK31</text>
<text x="376.4" y="293.4">OWL_SPI_MISO</text>
<text x="447.5" y="293.4">HOLD_KEY*</text>
<text x="468.8" y="292.4">U3</text>
<text x="365.1" y="297.4">AK32</text>
<text x="376.4" y="298.4">OWL_SPI_MOSI</text>
<text x="468.8" y="300">W4</text>
<text x="365.5" y="302.5">AL33</text>
<text x="376.4" y="303.5">OWL_SPI_SCLK</text>
<text x="455.9" y="301">SKEY*</text>
<text x="475.7" y="302.3">NC</text>
<text x="365.6" y="310.2">AJ32</text>
<text x="376.4" y="311.1">OWL_UART0_RXD</text>
<text x="447" y="308.6">MENU_KEY*</text>
<text x="468.8" y="307.6">V4</text>
<text x="365.1" y="315.2">AK33</text>
<text x="376.4" y="316.2">OWL_UART0_TXD</text>
<text x="364.9" y="322.9">AH30</text>
<text x="376.4" y="323.8">OWL_UART1_RXD</text>
<text x="365.6" y="327.9">AJ31</text>
<text x="376.4" y="328.9">OWL_UART1_TXD</text>
<text x="365.6" y="335.6">AJ34</text>
<text x="358.9" y="337.8">NC</text>
<text x="365.6" y="340.6">AJ33</text>
<text x="376.4" y="341.6">OWL_UART2_TXD</text>
<text x="376.4" y="336.5">OWL_UART2_RXD</text>
<text x="358.9" y="342.9">NC</text>
<text x="364.9" y="348.2">AD34</text>
<text x="365.1" y="353.3">AA34</text>
<text x="376.4" y="349.2">OWL_I2S_BCLK</text>
<text x="365.1" y="358.4">AE32</text>
<text x="376.4" y="359.4">OWL_I2S_MCK</text>
<text x="376.4" y="354.3">OWL_I2S_DIN</text>
<text x="358.9" y="360.7">NC</text>
<text x="365.1" y="363.5">AE31</text>
<text x="376.4" y="364.5">OWL_I2S_LRCK</text>
<text x="103.7" y="432.6">SM</text>
<text x="109.4" y="434.6">1</text>
<text x="103.7" y="446.5">SM</text>
<text x="109.4" y="448.6">1</text>
<text x="103.7" y="460.5">SM</text>
<text x="109.4" y="462.5">1</text>
<text x="562.1" y="465.3">1</text>
<text x="578.1" y="465.3">2</text>
<text x="582.7" y="465.6">1/32W</text>
<text x="553.8" y="469.4">MF</text>
<text x="560.2" y="469.4">5%</text>
<text x="563.8" y="472.4">ROOM=SOC</text>
<text x="582.7" y="469.4">01005</text>
<text x="103.7" y="475.7">SM</text>
<text x="109.4" y="477.8">1</text>
<text x="103.7" y="489.7">SM</text>
<text x="109.4" y="491.7">1</text>
<text x="563.3" y="492">1</text>
<text x="579.3" y="492">2</text>
<text x="555.1" y="496.1">MF</text>
<text x="561.4" y="496.1">5%</text>
<text x="584" y="496.1">01005</text>
<text x="584" y="492.3">1/32W</text>
<text x="565.1" y="499.1">ROOM=SOC</text>
<text x="103.7" y="505">SM</text>
<text x="109.4" y="507">1</text>
</g>
<g font-size="2.9">
<text x="759.4" y="61">ROOM=SOC</text>
<text x="759.4" y="76.2">ROOM=SOC</text>
<text x="759.4" y="91.4">ROOM=SOC</text>
<text x="759.4" y="106.7">ROOM=SOC</text>
<text x="411.8" y="212.1">SYM 7 OF 14</text>
<text x="414" y="217.2">ROOM=SOC</text>
<text x="767" y="269.2">ROOM=SOC</text>
</g>
<g font-size="2.8">
<text x="765.3" y="66.8">SM</text>
<text x="765.3" y="82">SM</text>
<text x="765.3" y="97.3">SM</text>
<text x="765.3" y="112.5">SM</text>
</g>
<g font-size="2.5">
<text x="243.8" y="215.4">OUT</text>
<text x="595.3" y="215.4">IN</text>
<text x="244" y="220.5">IN</text>
<text x="593.5" y="223">OUT</text>
<text x="243.8" y="228.1">OUT</text>
<text x="244" y="233.2">IN</text>
<text x="595.3" y="228.1">IN</text>
<text x="244" y="238.3">IN</text>
<text x="595.3" y="235.7">IN</text>
<text x="244" y="243.3">IN</text>
<text x="593.5" y="245.9">OUT</text>
<text x="658.3" y="240.8">OUT</text>
<text x="243.8" y="248.4">OUT</text>
<text x="593.5" y="251">OUT</text>
<text x="244" y="253.5">IN</text>
<text x="244" y="263.7">IN</text>
<text x="595.3" y="258.6">IN</text>
<text x="593.5" y="266.2">OUT</text>
<text x="243.8" y="281.4">OUT</text>
<text x="595.8" y="276.4">BI</text>
<text x="797.8" y="281.4">BI</text>
<text x="244" y="286.5">IN</text>
<text x="243.8" y="299.2">OUT</text>
<text x="244" y="294.1">IN</text>
<text x="595.3" y="294.1">IN</text>
<text x="243.8" y="304.3">OUT</text>
<text x="244" y="311.9">IN</text>
<text x="595.3" y="309.4">IN</text>
<text x="243.8" y="317">OUT</text>
<text x="243.8" y="324.6">OUT</text>
<text x="243.8" y="329.7">OUT</text>
<text x="243.8" y="350">OUT</text>
<text x="244" y="355.1">IN</text>
<text x="243.8" y="365.3">OUT</text>
<text x="668.2" y="466.9">BI</text>
<text x="665.9" y="493.5">OUT</text>
</g>
<g font-size="2.3">
<text x="665.5" y="69.9">16</text>
<text x="670.1" y="69.9">9</text>
<text x="765.1" y="70.6">PP</text>
<text x="653.3" y="85.1">30</text>
<text x="657.9" y="85.1">26</text>
<text x="662.4" y="85.1">16</text>
<text x="667" y="85.1">9</text>
<text x="670.1" y="85.1">5</text>
<text x="765.1" y="85.9">PP</text>
<text x="665.5" y="100.3">16</text>
<text x="670.1" y="100.3">9</text>
<text x="765.1" y="101.1">PP</text>
<text x="660.9" y="115.6">16</text>
<text x="665.5" y="115.6">11</text>
<text x="670.1" y="115.6">9</text>
<text x="765.1" y="116.3">PP</text>
<text x="235.8" y="214.6">16</text>
<text x="240.3" y="214.6">9</text>
<text x="602.5" y="214.6">3</text>
<text x="605.5" y="214.6">5</text>
<text x="608.6" y="214.6">16</text>
<text x="229.8" y="219.7">16</text>
<text x="234.4" y="219.7">11</text>
<text x="239" y="219.7">9</text>
<text x="659.7" y="220.5">PP</text>
<text x="235.8" y="227.3">19</text>
<text x="240.3" y="227.3">9</text>
<text x="602.5" y="227.3">5</text>
<text x="602.6" y="222.3">9</text>
<text x="605.5" y="227.3">9</text>
<text x="605.7" y="222.3">16</text>
<text x="608.6" y="227.3">16</text>
<text x="613.2" y="227.3">26</text>
<text x="617.7" y="227.3">30</text>
<text x="238.9" y="232.4">19</text>
<text x="659.7" y="231.9">PP</text>
<text x="238.9" y="237.5">19</text>
<text x="602.5" y="234.9">16</text>
<text x="238.9" y="242.6">19</text>
<text x="602.6" y="245.1">16</text>
<text x="667.4" y="240">16</text>
<text x="672" y="240">26</text>
<text x="792.7" y="241.3">3</text>
<text x="795.7" y="241.3">5</text>
<text x="798.8" y="241.3">6</text>
<text x="801.8" y="241.3">7</text>
<text x="804.9" y="241.3">8</text>
<text x="807.9" y="241.3">12</text>
<text x="812.5" y="241.3">13</text>
<text x="817.1" y="241.3">14</text>
<text x="821.6" y="241.3">20</text>
<text x="826.2" y="241.3">21</text>
<text x="830.8" y="241.3">28</text>
<text x="835.4" y="241.3">29</text>
<text x="235.8" y="247.6">19</text>
<text x="240.3" y="247.6">9</text>
<text x="602.6" y="250.2">26</text>
<text x="659.7" y="251">PP</text>
<text x="238.9" y="252.7">19</text>
<text x="602.5" y="257.8">16</text>
<text x="225.2" y="262.9">33</text>
<text x="229.8" y="262.9">29</text>
<text x="234.4" y="262.9">28</text>
<text x="239" y="262.9">8</text>
<text x="251" y="268">9</text>
<text x="602.6" y="265.4">13</text>
<text x="607.2" y="265.4">33</text>
<text x="603.9" y="275.6">33</text>
<text x="235.8" y="280.7">19</text>
<text x="240.3" y="280.7">9</text>
<text x="805.8" y="280.7">13</text>
<text x="238.9" y="285.7">19</text>
<text x="234.4" y="293.4">19</text>
<text x="239" y="293.4">9</text>
<text x="602.5" y="293.4">8</text>
<text x="605.5" y="293.4">16</text>
<text x="235.8" y="298.4">19</text>
<text x="240.3" y="298.4">9</text>
<text x="235.8" y="303.5">19</text>
<text x="240.3" y="303.5">9</text>
<text x="238.9" y="311.1">33</text>
<text x="602.5" y="308.6">8</text>
<text x="605.5" y="308.6">16</text>
<text x="238.8" y="316.2">33</text>
<text x="238.8" y="323.9">33</text>
<text x="238.8" y="328.9">33</text>
<text x="235.8" y="349.2">24</text>
<text x="240.3" y="349.2">8</text>
<text x="234.4" y="354.3">24</text>
<text x="239" y="354.3">8</text>
<text x="235.8" y="364.5">24</text>
<text x="240.3" y="364.5">8</text>
<text x="104" y="436.4">PP</text>
<text x="228.8" y="435.6">9</text>
<text x="231.9" y="435.6">19</text>
<text x="228.8" y="449.6">9</text>
<text x="231.9" y="449.6">19</text>
<text x="104" y="450.3">PP</text>
<text x="104" y="464.3">PP</text>
<text x="228.8" y="463.6">9</text>
<text x="231.9" y="463.6">19</text>
<text x="676.3" y="466.1">8</text>
<text x="679.3" y="466.1">17</text>
<text x="104" y="479.6">PP</text>
<text x="228.8" y="478.8">9</text>
<text x="231.9" y="478.8">19</text>
<text x="438.7" y="480.1">9</text>
<text x="104" y="493.5">PP</text>
<text x="228.8" y="492.8">9</text>
<text x="231.9" y="492.8">19</text>
<text x="675" y="492.8">16</text>
<text x="104" y="508.8">PP</text>
<text x="228.8" y="508">9</text>
<text x="231.9" y="508">19</text>
</g>
</svg>
